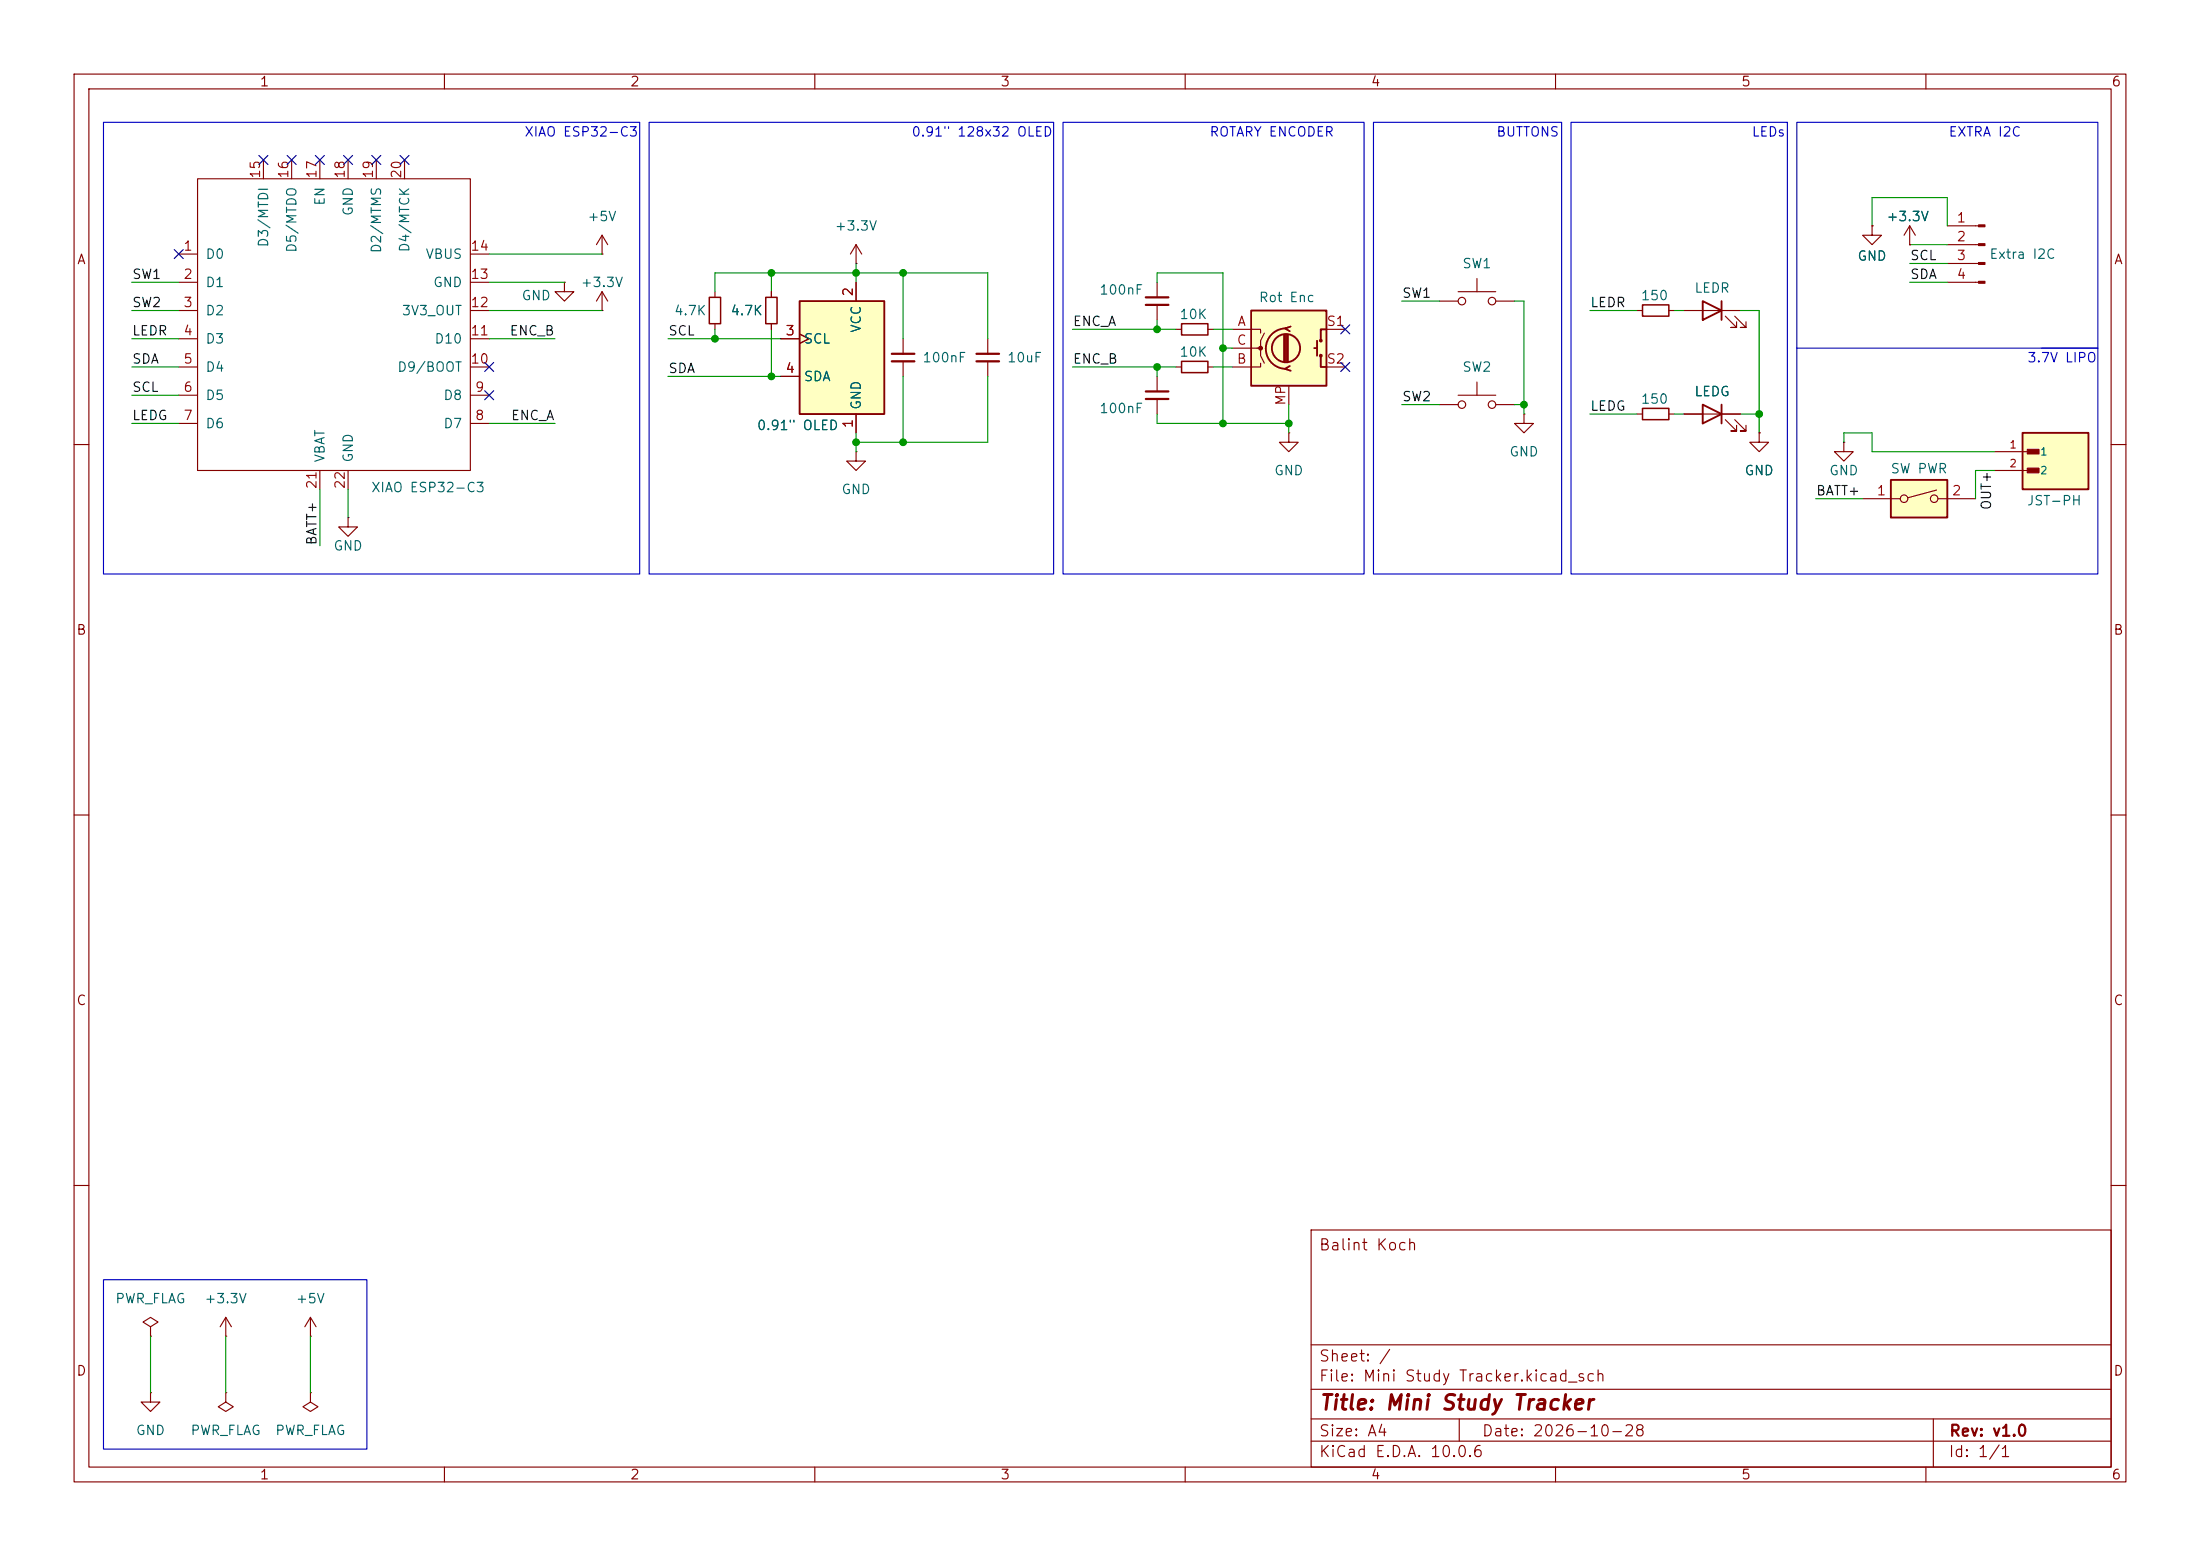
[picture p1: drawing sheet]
<svg xmlns="http://www.w3.org/2000/svg" width="297mm" height="210mm" viewBox="0 0 297 210" stroke-linecap="round" stroke-linejoin="round" font-family="sans-serif">
<g fill="none" stroke="#840000" stroke-width=".15">
<path d="M10 10h277v190h-277zM12 12h273v186h-273zM60 10v2M110 10v2M160 10v2M210 10v2M260 10v2M81.3 34.3h.1M81.3 31.8l-.8 1.2M81.3 31.8l.7 1.2M81.3 31.8v2.5M252.7 30.5v1.3h1.3l-1.3 1.2-1.2-1.2h1.2"/>
<path d="M252.7 30.5h.1M257.8 33h.1M257.8 30.5l-.8 1.3M257.8 30.5l.8 1.3M257.8 30.5v2.5M262.9 30.5h4.2M262.9 33h4.2M262.9 35.6h4.2M262.9 38.1h4.2M10 60h2M285 60h2M10 110h2"/>
<path d="M285 110h2M10 160h2M177 166h108v32h-108zM285 160h2M60 198v2M110 198v2M160 198v2M177 194.5h108M177 191.5h108M177 187.5h108M177 181.5h108M197 191.5v3"/>
<path d="M210 198v2M260 198v2M261 191.5v6.5"/>
</g>
<g fill="#840000" stroke="#840000" stroke-width=".15">
<path d="M267.1 30.4h.9v.2h-.9z"/>
<path d="M267.1 32.9h.9v.2h-.9z"/>
<path d="M267.1 35.4h.9v.3h-.9z"/>
<path d="M267.1 38h.9v.2h-.9z"/>
</g>
<path d="M168.9 41.9h10.2v10.2h-10.2z" fill="#ffffc2"/>
<g fill="none" stroke="#840000" stroke-width=".25">
<path d="M168.9 41.9h10.2v10.2h-10.2zM173.4 45.2v3.6M173.6 44.3a2.73 2.73 0 0 0-2.7 2.7 2.73 2.73 0 0 0 2.7 2.8M173.6 45.2v3.6M173.9 45.2v3.6M174.1 49.4l-.6 .4 .7 .2M174.2 44.1l-.7 .2 .6 .4M177.4 47h.4M177.8 46v2M178.3 48v1.5h.8M179.1 44.5h-.8v1.5"/>
<circle cx="173.6" cy="47" r="1.9"/>
<circle cx="178.3" cy="48" r=".13"/>
<circle cx="178.3" cy="46" r=".13"/>
</g>
<g fill="none" stroke="#840000" stroke-width=".15">
<path d="M76.2 38.1v1.3h1.3l-1.3 1.2-1.3-1.2h1.3M76.2 38.1h.1M115.6 35.6h.1M115.6 33l-.8 1.3M115.6 33l.7 1.3M115.6 33v2.6M196.8 39.4h5.1M199.4 37.6v1.8M166.4 44.5h3.8v.5M166.4 47h3.8v1l.5 1M170.2 49v.5h-3.8M170.7 45l-.5 1v1h-.5"/>
<path d="M174 52.1v2.5M179.1 44.5h2.5M179.1 49.5h2.5M194.3 40.6h2.5M201.9 40.6h2.6"/>
<circle cx="197.4" cy="40.6" r=".51"/>
<circle cx="201.4" cy="40.6" r=".51"/>
</g>
<circle cx="170.2" cy="47" r=".25" fill="#840000" stroke="#840000" stroke-width=".15"/>
<path d="M273 58.4h8.9v7.6h-8.9z" fill="#ffffc2"/>
<path d="M229.9 54.6l2.5 1.3-2.5 1.3zM229.9 40.6l2.5 1.3-2.5 1.3zM232.4 40.6v2.6M232.4 54.6v2.6M273 58.4h8.9v7.6h-8.9z" fill="none" stroke="#840000" stroke-width=".25"/>
<g fill="#840000" stroke="#840000" stroke-width=".14">
<path d="M273.7 60.6h1.6v.7h-1.6z"/>
<path d="M273.7 63.2h1.6v.6h-1.6z"/>
</g>
<g fill="none" stroke="#840000" stroke-width=".15">
<path d="M96.5 39.4v.7M104.1 39.4v.7M96.5 43.7v.8M104.1 43.7v.8M221 55.9h.7M221 41.9h.7M225.3 55.9h.8M225.3 41.9h.8M227.3 55.9h7.6M227.3 41.9h7.6M232.9 56.6l1.5 1.6h-.7h.7v-.8M232.9 42.7l1.5 1.5h-.7h.7v-.8"/>
<path d="M234.2 56.6l1.5 1.6h-.8h.8v-.8M234.2 42.7l1.5 1.5h-.8h.8v-.8M269.2 61h5.1M269.2 63.5h5.1"/>
</g>
<path d="M95.8 40.1h1.5v3.6h-1.5zM103.4 40.1h1.5v3.6h-1.5zM221.7 55.1h3.6v1.5h-3.6zM221.7 41.1h3.6v1.6h-3.6z" fill="none" stroke="#840000" stroke-width=".2"/>
<path d="M107.9 40.6h11.5v15.3h-11.5z" fill="#ffffc2"/>
<path d="M107.9 40.6h11.5v15.3h-11.5z" fill="none" stroke="#840000" stroke-width=".25"/>
<g fill="none" stroke="#840000" stroke-width=".15">
<path d="M24.1 34.3h2.6M24.1 38.1h2.6M26.7 24.1h36.8v39.4h-36.8zM35.6 21.6v2.5M39.4 21.6v2.5M43.2 21.6v2.5M47 21.6v2.5M50.8 21.6v2.5M54.6 21.6v2.5M63.5 34.3h2.5M63.5 38.1h2.5M81.3 39.4l-.8 1.2"/>
<path d="M81.3 39.4l.7 1.2M81.3 39.4v2.5M115.6 38.1v2.5M24.1 45.7h2.6M24.1 41.9h2.6M24.1 49.5h2.6M24.1 53.3h2.6M24.1 57.2h2.6M63.5 45.7h2.5M63.5 41.9h2.5M63.5 49.5h2.5M63.5 53.3h2.5"/>
<path d="M63.5 57.2h2.5M81.3 41.9h.1M105.4 45.7h2.5M105.4 50.8h2.5M107.9 45.1l1.3 .6-1.3 .7M115.6 55.9v2.5M121.9 45.7v2.1M121.9 48.8v2M133.3 45.7v2.1M133.3 48.8v2M237.5 58.4v1.3h1.3l-1.3 1.3-1.3-1.3h1.3M237.5 58.4h.1"/>
<path d="M43.2 63.5v2.5M47 63.5v2.5M115.6 61v1.2h1.2l-1.2 1.3-1.3-1.3h1.3M115.6 61h.1M20.3 179.1l1-.7-1-.6-1 .6 1 .7v1.2M20.3 180.3h.1"/>
</g>
<path d="M120.4 47.8h3M120.4 48.8h3M131.8 47.8h3.1M131.8 48.8h3.1" fill="none" stroke="#840000" stroke-width=".3"/>
<path d="M255.3 64.8h7.6v5.1h-7.6z" fill="#ffffc2"/>
<g fill="none" stroke="#840000" stroke-width=".15">
<path d="M104.1 39.4v.7M115.6 38.1v2.5M156.2 38.1v2M252.7 30.5h.1M257.8 33h.1M104.1 43.7v.8M105.4 45.7h2.5M105.4 50.8h2.5M107.9 45.1l1.3 .6-1.3 .7M115.6 55.9v2.5M156.2 41.1v2.1M156.2 50.8v2"/>
<path d="M156.2 53.8v2.1M158.7 44.5h.8M158.7 49.5h.8M163.1 44.5h.7M163.1 49.5h.7M174 58.4v1.3h1.3l-1.3 1.3-1.3-1.3h1.3M174 58.4h.1M194.3 54.6h2.5M196.8 53.3h5.1M199.4 51.6v1.7M201.9 54.6h2.6M205.7 55.9v1.3h1.3l-1.3 1.2-1.2-1.2h1.2"/>
<path d="M205.7 55.9h.1M227.3 55.9h2.6M232.4 55.9h2.5M237.5 58.4h.1M248.9 59.7v1.3h1.3l-1.3 1.2-1.3-1.2h1.3M248.9 59.7h.1M47 69.9v1.2h1.3l-1.3 1.3-1.3-1.3h1.3M47 69.9h.1M251.5 67.3h5M261.4 66.1l-3.8 1.1M261.6 67.3h5.1M30.5 177.8l-.8 1.3"/>
<path d="M30.5 177.8l.7 1.3M30.5 177.8v2.5M41.9 177.8l-.8 1.3M41.9 177.8l.8 1.3M41.9 177.8v2.5M20.3 188v1.2h1.3l-1.3 1.3-1.3-1.3h1.3M20.3 188h.1M30.5 188v1.2l-1 .7 1 .6 1-.6-1-.7M30.5 188h.1M30.5 180.3h.1M41.9 188v1.2l1 .7-1 .6-1-.6 1-.7M41.9 188h.1"/>
<path d="M41.9 180.3h.1"/>
<circle cx="197.4" cy="54.6" r=".51"/>
<circle cx="201.4" cy="54.6" r=".51"/>
<circle cx="257" cy="67.3" r=".51"/>
<circle cx="261.1" cy="67.3" r=".51"/>
</g>
<path d="M255.3 64.8h7.6v5.1h-7.6z" fill="none" stroke="#840000" stroke-width=".25"/>
<path d="M159.5 43.7h3.6v1.5h-3.6zM159.5 48.8h3.6v1.5h-3.6z" fill="none" stroke="#840000" stroke-width=".2"/>
<path d="M154.7 40.1h3M154.7 41.1h3M154.7 52.8h3M154.7 53.8h3" fill="none" stroke="#840000" stroke-width=".3"/>
<path d="M14 16.5h72.4v61h-72.4zM87.6 16.5h54.6v61h-54.6zM143.5 16.5h40.6v61h-40.6zM185.4 16.5h25.4v61h-25.4zM212.1 16.5h29.2v61h-29.2zM242.6 16.5h40.6v61h-40.6zM242.6 47h40.6M14 172.7h35.5v22.9h-35.5z" fill="none" stroke="#0000c2" stroke-width=".15"/>
<g fill="none" stroke="#009600" stroke-width=".15">
<path d="M17.8 38.1h6.3M66 38.1h10.2M66 34.3h15.3M96.5 39.4v-2.6h36.8v8.9M104.1 36.8v2.6M115.6 35.6v2.5M121.9 36.8v8.9M156.2 38.1v-1.3h8.9v20.4M252.7 30.5v-3.8h10.2v3.8M257.8 33h5.1M257.8 35.6h5.1M257.8 38.1h5.1"/>
<path d="M17.8 49.5h6.3M17.8 41.9h6.3M17.8 45.7h6.3M17.8 57.2h6.3M17.8 53.3h6.3M66 41.9h15.3M66 45.7h8.9M66 57.2h8.9M90.2 45.7h15.2M90.2 50.8h15.2M96.5 44.5v1.2M104.1 44.5v6.3"/>
<path d="M115.6 58.4v2.6M121.9 50.8v8.9M133.3 50.8v8.9h-17.7M144.8 44.5h13.9M144.8 49.5h13.9M156.2 43.2v1.3M156.2 49.5v1.3M156.2 55.9v1.3h17.8M163.8 44.5h2.6M163.8 49.5h2.6M165.1 47h1.3M174 54.6v3.8"/>
<path d="M189.2 54.6h5.1M189.2 40.6h5.1M204.5 40.6h1.2v15.3M204.5 54.6h1.2M214.6 41.9h6.4M214.6 55.9h6.4M226.1 41.9h1.2M226.1 55.9h1.2M234.9 41.9h2.6v16.5M234.9 55.9h2.6M248.9 59.7v-1.3h3.8v2.6h16.5M43.2 66v7.7"/>
<path d="M47 66v3.9M245.1 67.3h6.4M269.2 63.5h-2.5v3.8M20.3 180.3v7.7M30.5 180.3v7.7M41.9 180.3v7.7"/>
</g>
<g fill="none" stroke="#000084" stroke-width=".15">
<path d="M23.5 33.7l1.2 1.2M24.7 33.7l-1.2 1.2M35 21l1.2 1.2M36.2 21l-1.2 1.2M38.8 21l1.2 1.2M40 21l-1.2 1.2M42.6 21l1.2 1.2M43.8 21l-1.2 1.2M46.4 21l1.2 1.2M47.6 21l-1.2 1.2M50.2 21l1.2 1.2M51.4 21l-1.2 1.2"/>
<path d="M54 21l1.2 1.2M55.2 21l-1.2 1.2M65.4 48.9l1.2 1.2M65.4 52.7l1.2 1.2M66.6 48.9l-1.2 1.2M66.6 52.7l-1.2 1.2M181 48.9l1.2 1.2M181 43.8l1.2 1.3M182.2 48.9l-1.2 1.2M182.2 43.8l-1.2 1.3"/>
</g>
<g fill="#009600" stroke="#009600" stroke-width=".14">
<circle cx="156.2" cy="44.5" r=".46"/>
<circle cx="156.2" cy="49.5" r=".46"/>
<circle cx="165.1" cy="47" r=".46"/>
<circle cx="174" cy="57.2" r=".46"/>
<circle cx="165.1" cy="57.2" r=".46"/>
<circle cx="96.5" cy="45.7" r=".46"/>
<circle cx="104.1" cy="50.8" r=".46"/>
<circle cx="115.6" cy="59.7" r=".46"/>
<circle cx="104.1" cy="36.8" r=".46"/>
<circle cx="115.6" cy="36.8" r=".46"/>
<circle cx="121.9" cy="36.8" r=".46"/>
<circle cx="121.9" cy="59.7" r=".46"/>
<circle cx="237.5" cy="55.9" r=".46"/>
<circle cx="205.7" cy="54.6" r=".46"/>
</g>
<text font-size="2" fill="#840000" x="178" y="190.8">Title: Mini Study Tracker</text>
<g font-size="1.5" fill="#840000">
<text x="178" y="169.1">Balint Koch</text>
<text x="178" y="184.1">Sheet: /</text>
<text x="178" y="186.8">File: Mini Study Tracker.kicad_sch</text>
<text x="178" y="197">KiCad E.D.A. 10.0.6</text>
<text x="178" y="194.2">Size: A4</text>
<text x="200" y="194.2">Date: 2026-10-28</text>
<text x="263" y="197">Id: 1/1</text>
<text x="263" y="194.2">Rev: v1.0</text>
</g>
<g font-size="1.3" fill="#840000">
<text x="35" y="12">1</text>
<text x="85" y="12">2</text>
<text x="135" y="12">3</text>
<text x="185" y="12">4</text>
<text x="235" y="12">5</text>
<text x="285" y="12">6</text>
<text x="10.3" y="36">A</text>
<text x="285.3" y="36">A</text>
<text x="10.2" y="86">B</text>
<text x="285.2" y="86">B</text>
<text x="10.2" y="136">C</text>
<text x="285.2" y="136">C</text>
<text x="10.2" y="186">D</text>
<text x="285.2" y="186">D</text>
<text x="35" y="200">1</text>
<text x="85" y="200">2</text>
<text x="135" y="200">3</text>
<text x="185" y="200">4</text>
<text x="235" y="200">5</text>
<text x="285" y="200">6</text>
</g>
<g font-size="1.3" fill="#0000c2">
<text x="70.7" y="18.7">XIAO ESP32-C3</text>
<text x="123" y="18.7">0.91&quot; 128x32 OLED</text>
<text x="163.2" y="18.7">ROTARY ENCODER</text>
<text x="201.9" y="18.7">BUTTONS</text>
<text x="236.4" y="18.7">LEDs</text>
<text x="263" y="18.7">EXTRA I2C</text>
<text x="273.6" y="49.2">3.7V LIPO</text>
</g>
<g font-size="1.3" fill="#a90000">
<text x="35.4" y="24.2" transform="rotate(-90 35.4 24.2)">15</text>
<text x="39.2" y="24.2" transform="rotate(-90 39.2 24.2)">16</text>
<text x="43" y="24.2" transform="rotate(-90 43 24.2)">17</text>
<text x="46.9" y="24.2" transform="rotate(-90 46.9 24.2)">18</text>
<text x="50.7" y="24.2" transform="rotate(-90 50.7 24.2)">19</text>
<text x="54.5" y="24.2" transform="rotate(-90 54.5 24.2)">20</text>
<text x="24.7" y="34.2">1</text>
<text x="63.4" y="34.2">14</text>
<text x="264.1" y="30.3">1</text>
<text x="264.1" y="32.9">2</text>
<text x="264.1" y="35.4">3</text>
<text x="24.7" y="38">2</text>
<text x="24.7" y="41.8">3</text>
<text x="63.4" y="41.8">12</text>
<text x="63.4" y="38">13</text>
<text x="115.4" y="40.1" transform="rotate(-90 115.4 40.1)">2</text>
<text x="264.1" y="38">4</text>
<text x="24.7" y="45.6">4</text>
<text x="63.4" y="45.6">11</text>
<text x="105.9" y="45.6">3</text>
<text x="166.9" y="46.9">C</text>
<text x="167" y="44.3">A</text>
<text x="179" y="44.3">S1</text>
<text x="24.7" y="49.4">5</text>
<text x="24.7" y="53.2">6</text>
<text x="63.4" y="49.4">10</text>
<text x="64" y="53.2">9</text>
<text x="105.9" y="50.7">4</text>
<text x="166.9" y="49.4">B</text>
<text x="179" y="49.4">S2</text>
<text x="24.7" y="57">7</text>
<text x="64" y="57">8</text>
<text x="115.4" y="57.9" transform="rotate(-90 115.4 57.9)">1</text>
<text x="173.9" y="54.8" transform="rotate(-90 173.9 54.8)">MP</text>
<text x="43" y="66.1" transform="rotate(-90 43 66.1)">21</text>
<text x="46.9" y="66.1" transform="rotate(-90 46.9 66.1)">22</text>
<text x="253.3" y="67.2">1</text>
<text x="263.4" y="67.2">2</text>
</g>
<g font-size="1.3" fill="#006464">
<text x="44.1" y="27.9" transform="rotate(-90 44.1 27.9)">EN</text>
<text x="48" y="29.2" transform="rotate(-90 48 29.2)">GND</text>
<text x="27.7" y="35.3">D0</text>
<text x="36.5" y="33.5" transform="rotate(-90 36.5 33.5)">D3/MTDI</text>
<text x="40.3" y="34.2" transform="rotate(-90 40.3 34.2)">D5/MTDO</text>
<text x="51.8" y="34.3" transform="rotate(-90 51.8 34.3)">D2/MTMS</text>
<text x="55.6" y="34.1" transform="rotate(-90 55.6 34.1)">D4/MTCK</text>
<text x="57.4" y="35.3">VBUS</text>
<text x="79.2" y="30.2">+5V</text>
<text x="112.6" y="31.4">+3.3V</text>
<text x="250.7" y="35.5">GND</text>
<text x="254.6" y="30.2">+3.3V</text>
<text x="268.5" y="35.3">Extra I2C</text>
<text x="27.7" y="39.1">D1</text>
<text x="58.4" y="39.1">GND</text>
<text x="70.3" y="40.8">GND</text>
<text x="78.3" y="39.1">+3.3V</text>
<text x="148.3" y="40.1">100nF</text>
<text x="169.9" y="41.1">Rot Enc</text>
<text x="197.3" y="36.5">SW1</text>
<text x="221.4" y="40.8">150</text>
<text x="228.7" y="39.8">LEDR</text>
<text x="27.7" y="42.9">D2</text>
<text x="27.7" y="46.7">D3</text>
<text x="54.2" y="42.9">3V3_OUT</text>
<text x="58.6" y="46.7">D10</text>
<text x="90.9" y="42.9">4.7K</text>
<text x="98.5" y="42.9">4.7K</text>
<text x="108.4" y="46.7">SCL</text>
<text x="116.5" y="45" transform="rotate(-90 116.5 45)">VCC</text>
<text x="159.1" y="43.4">10K</text>
<text x="27.7" y="50.5">D4</text>
<text x="53.5" y="50.5">D9/BOOT</text>
<text x="108.4" y="51.8">SDA</text>
<text x="124.4" y="49.2">100nF</text>
<text x="135.9" y="49.2">10uF</text>
<text x="159.1" y="48.5">10K</text>
<text x="197.3" y="50.5">SW2</text>
<text x="228.7" y="53.8">LEDG</text>
<text x="27.7" y="54.3">D5</text>
<text x="27.7" y="58.1">D6</text>
<text x="59.8" y="58.1">D7</text>
<text x="59.8" y="54.3">D8</text>
<text x="102.1" y="58.4">0.91&quot; OLED</text>
<text x="116.5" y="55.4" transform="rotate(-90 116.5 55.4)">GND</text>
<text x="148.3" y="56.1">100nF</text>
<text x="221.4" y="54.8">150</text>
<text x="44.1" y="62.5" transform="rotate(-90 44.1 62.5)">VBAT</text>
<text x="48" y="62.5" transform="rotate(-90 48 62.5)">GND</text>
<text x="171.9" y="64.5">GND</text>
<text x="203.7" y="61.9">GND</text>
<text x="235.4" y="64.5">GND</text>
<text x="246.9" y="64.5">GND</text>
<text x="255.1" y="64.2">SW PWR</text>
<text x="50" y="66.7">XIAO ESP32-C3</text>
<text x="113.5" y="67">GND</text>
<text x="273.5" y="68.5">JST-PH</text>
<text x="44.9" y="74.6">GND</text>
<text x="15.5" y="176.2">PWR_FLAG</text>
<text x="27.5" y="176.2">+3.3V</text>
<text x="39.8" y="176.2">+5V</text>
<text x="18.3" y="194">GND</text>
<text x="25.6" y="194">PWR_FLAG</text>
<text x="37.1" y="194">PWR_FLAG</text>
</g>
<g font-size="1.3" fill="#0f0f0f">
<text x="257.8" y="35.4">SCL</text>
<text x="17.8" y="38">SW1</text>
<text x="17.8" y="41.8">SW2</text>
<text x="189.2" y="40.5">SW1</text>
<text x="214.6" y="41.8">LEDR</text>
<text x="257.8" y="38">SDA</text>
<text x="17.8" y="45.6">LEDR</text>
<text x="68.7" y="45.6">ENC_B</text>
<text x="90.1" y="45.6">SCL</text>
<text x="144.8" y="44.3">ENC_A</text>
<text x="17.8" y="49.4">SDA</text>
<text x="17.8" y="53.2">SCL</text>
<text x="90.1" y="50.7">SDA</text>
<text x="144.8" y="49.4">ENC_B</text>
<text x="17.8" y="57">LEDG</text>
<text x="68.9" y="57">ENC_A</text>
<text x="189.2" y="54.5">SW2</text>
<text x="214.6" y="55.8">LEDG</text>
<text x="245.1" y="67.2">BATT+</text>
<text x="269.1" y="68.9" transform="rotate(-90 269.1 68.9)">OUT+</text>
<text x="43.1" y="73.7" transform="rotate(-90 43.1 73.7)">BATT+</text>
</g>
<g font-size="1" fill="#a90000">
<text x="271.2" y="60.8">1</text>
<text x="271.2" y="63.3">2</text>
</g>
<g font-size="1" fill="#006464">
<text x="275.3" y="61.7">1</text>
<text x="275.3" y="64.3">2</text>
</g>
</svg>
